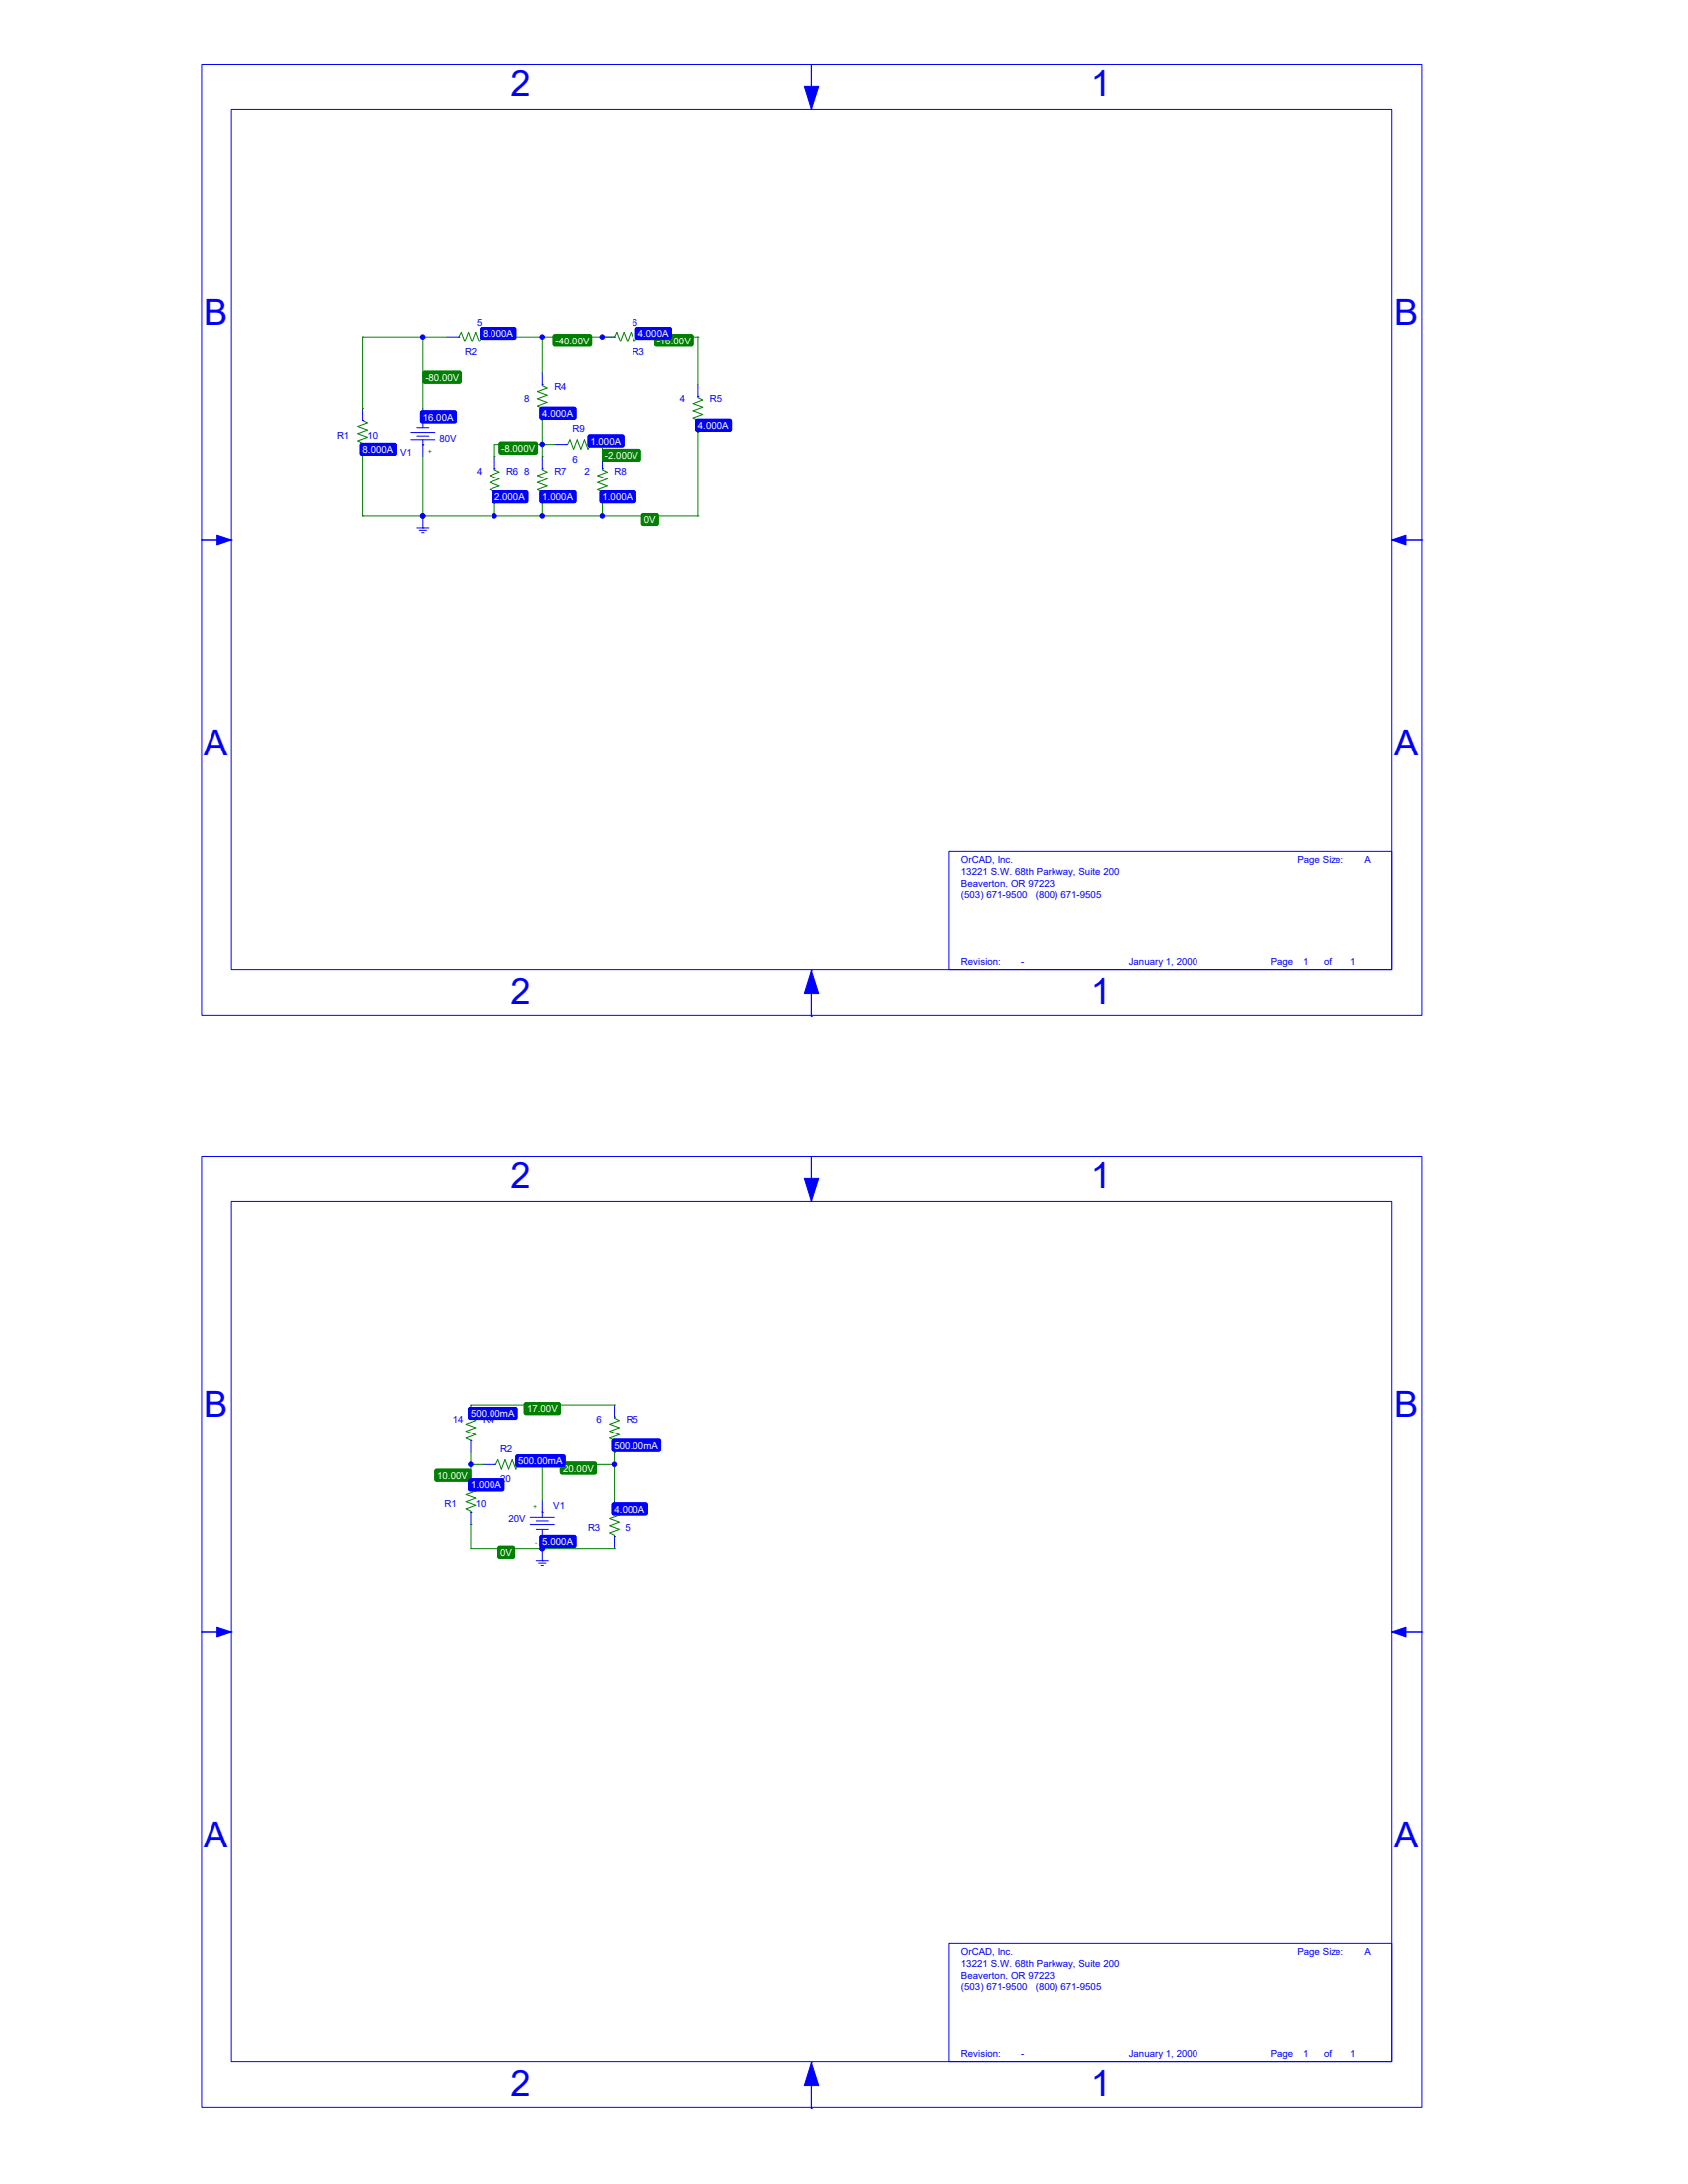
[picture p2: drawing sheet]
<svg xmlns="http://www.w3.org/2000/svg" width="216mm" height="279mm" viewBox="0 0 216 279" stroke-linecap="round" stroke-linejoin="round" font-family="sans-serif">
<g fill="none" stroke="#00f" stroke-width=".13">
<path d="M25.8 8.2h156.1v121.6h-156.1zM29.6 14h148.4v110h-148.4zM103.8 8.2h.1M103.8 8.2v5.8M103.8 14h.1M46.4 53.8h.1M46.4 56.8h.1M46.4 52.3v1.5M46.4 56.8v1.6M52.5 55.3h3.1M52.5 56.2h3.1M53.3 55.8h1.5"/>
<path d="M53.3 54.7h1.5M54.1 56.8h.1M54.1 53.8h.1M54.1 52.3v2.4M54.1 56.2v2.2M57.1 43.1h1.6M58.7 43.1h.1M61.7 43.1h.1M61.7 43.1h1.6M63.3 59.9h.1M63.3 58.4v1.5M69.4 52.3h.1"/>
<path d="M69.4 49.2h.1M69.4 59.9h.1M69.4 47.7v1.5M69.4 52.3v1.5M69.4 58.4v1.5M70.9 56.8h1.5M72.4 56.8h.1M75.5 56.8h.1M75.5 56.8h1.5M77 59.9h.1M77 43.1h1.6M77 58.4v1.5"/>
<path d="M78.6 43.1h.1M81.6 43.1h.1M81.6 43.1h1.5M89.3 53.8h.1M89.3 50.7h.1M89.3 49.2v1.5M89.3 53.8v1.5M25.8 69.1h.1M29.6 69.1h.1M29.6 69.1h-3.8M53.3 67.6h1.5M53.6 67.9h.9"/>
<path d="M53.9 68.2h.3M54.1 67.6h.1M54.1 66v1.6M63.3 63h.1M63.3 63v1.5M69.4 63h.1M69.4 63v1.5M77 63h.1M77 63v1.5M178 69.1h3.8M178 69.1h.1M181.8 69.1h.1"/>
<path d="M121.4 108.9h56.6v15.1h-56.6zM103.8 130h.1M103.8 124.2v5.8M103.8 124.2h.1M25.8 147.9h156.1v121.6h-156.1zM29.6 153.7h148.4v110h-148.4zM103.8 147.9h.1M103.8 147.9v5.8M103.8 153.7h.1M60.2 179.7v1.5M78.6 179.7v1.5M60.2 184.3h.1"/>
<path d="M60.2 181.2h.1M60.2 190.4h.1M60.2 193.5h.1M60.2 184.3v1.5M60.2 188.9v1.5M60.2 193.5v1.5M61.7 187.4h1.6M63.3 187.4h.1M66.3 187.4h.1M66.3 187.4h1.5M67.8 195h3.1M67.8 194.1h3.1"/>
<path d="M68.6 194.6h1.5M68.6 195.6h1.5M68.6 199.6h1.5M68.9 199.9h.9M69.4 193.5h.1M69.4 196.5h.1M69.4 199.6h.1M69.4 192v2.1M69.4 195.6v4M78.6 193.5h.1M78.6 196.5h.1M78.6 184.3h.1"/>
<path d="M78.6 181.2h.1M78.6 184.3v1.5M78.6 192v1.5M78.6 196.5v1.6M25.8 208.8h.1M29.6 208.8h.1M29.6 208.8h-3.8M69.2 200.2h.3M178 208.8h3.8M178 208.8h.1M181.8 208.8h.1M121.4 248.6h56.6v15.1h-56.6z"/>
<path d="M103.8 269.7h.1M103.8 263.9v5.8M103.8 263.9h.1"/>
</g>
<g fill="#00f" stroke="#00f" stroke-width=".13">
<path d="M102.9 11.1h1.8l-.9 2.9z"/>
<path d="M103.8 124.2l.9 2.9h-1.8z"/>
<path d="M27.8 68.5l1.8 .6-1.8 .6z"/>
<path d="M178 69.1l1.8-.6v1.2z"/>
<path d="M102.9 150.8h1.8l-.9 2.9z"/>
<path d="M103.8 263.9l.9 2.9h-1.8z"/>
<path d="M27.8 208.2l1.8 .6-1.8 .6z"/>
<path d="M178 208.8l1.8-.6v1.2z"/>
<path d="M46.2 56.8l.2-.1h4.1l.1 .1 .1 .1v1.1l-.1 .2h-.1h-4.1h-.2l-.1-.2z" fill-rule="evenodd"/>
<path d="M53.8 52.6h.2h4.1h.2l.1 .2v1.1l-.1 .1-.2 .1h-4.1l-.2-.1v-.1z" fill-rule="evenodd"/>
<path d="M61.5 41.9h.2h4.1h.1l.1 .2v1.1l-.1 .1-.1 .1h-4.1l-.2-.1-.1-.1z" fill-rule="evenodd"/>
<path d="M69.1 52.2l.2-.1h4.1l.2 .1 .1 .1v1.1l-.1 .2h-.2h-4.1h-.2v-.2z" fill-rule="evenodd"/>
<path d="M81.4 41.9h.1h4.2h.1l.1 .2v1.1l-.1 .1-.1 .1h-4.2l-.1-.1-.1-.1z" fill-rule="evenodd"/>
<path d="M89 53.7l.2-.1h4.1l.2 .1 .1 .2v1l-.1 .2-.2 .1h-4.1l-.2-.1v-.2z" fill-rule="evenodd"/>
<path d="M63 62.9l.2-.1h4.1l.2 .1v.1v1.1v.2h-.2h-4.1h-.2v-.2z" fill-rule="evenodd"/>
<path d="M69.1 62.9l.2-.1h4.1l.2 .1 .1 .1v1.1l-.1 .2h-.2h-4.1h-.2v-.2z" fill-rule="evenodd"/>
<path d="M76.8 62.9l.2-.1h4.1l.1 .1 .1 .1v1.1l-.1 .2h-.1h-4.1h-.2l-.1-.2z" fill-rule="evenodd"/>
<path d="M75.3 55.7l.1-.1h4.2l.1 .1 .1 .2v1l-.1 .2-.1 .1h-4.2l-.1-.1-.1-.2z" fill-rule="evenodd"/>
<path d="M46.2 56.8l.2-.1h4.1l.1 .1 .1 .1v1.1l-.1 .2h-.1h-4.1h-.2l-.1-.2z" fill-rule="evenodd"/>
<path d="M53.8 52.6h.2h4.1h.2l.1 .2v1.1l-.1 .1-.2 .1h-4.1l-.2-.1v-.1z" fill-rule="evenodd"/>
<path d="M61.5 41.9h.2h4.1h.1l.1 .2v1.1l-.1 .1-.1 .1h-4.1l-.2-.1-.1-.1z" fill-rule="evenodd"/>
<path d="M69.1 52.2l.2-.1h4.1l.2 .1 .1 .1v1.1l-.1 .2h-.2h-4.1h-.2v-.2z" fill-rule="evenodd"/>
<path d="M81.4 41.9h.1h4.2h.1l.1 .2v1.1l-.1 .1-.1 .1h-4.2l-.1-.1-.1-.1z" fill-rule="evenodd"/>
<path d="M89 53.7l.2-.1h4.1l.2 .1 .1 .2v1l-.1 .2-.2 .1h-4.1l-.2-.1v-.2z" fill-rule="evenodd"/>
<path d="M63 62.9l.2-.1h4.1l.2 .1v.1v1.1v.2h-.2h-4.1h-.2v-.2z" fill-rule="evenodd"/>
<path d="M69.1 62.9l.2-.1h4.1l.2 .1 .1 .1v1.1l-.1 .2h-.2h-4.1h-.2v-.2z" fill-rule="evenodd"/>
<path d="M76.8 62.9l.2-.1h4.1l.1 .1 .1 .1v1.1l-.1 .2h-.1h-4.1h-.2l-.1-.2z" fill-rule="evenodd"/>
<path d="M75.3 55.7l.1-.1h4.2l.1 .1 .1 .2v1l-.1 .2-.1 .1h-4.2l-.1-.1-.1-.2z" fill-rule="evenodd"/>
<path d="M78.3 192.3h.2h4.1h.2v.2v1.1v.1l-.2 .1h-4.1l-.2-.1v-.1z" fill-rule="evenodd"/>
<path d="M78.3 184.2h.2h5.8h.2v.2v1.1v.1l-.2 .1h-5.8l-.2-.1v-.1z" fill-rule="evenodd"/>
<path d="M60 180.1l.1-.1h5.8l.2 .1 .1 .2v1l-.1 .2-.2 .1h-5.8l-.1-.1-.1-.2z" fill-rule="evenodd"/>
<path d="M66.1 186.2l.1-.1h5.9l.1 .1 .1 .2v1l-.1 .2-.1 .1h-5.9l-.1-.1-.1-.2z" fill-rule="evenodd"/>
<path d="M69.1 196.5l.2-.1h4.1l.2 .1 .1 .1v1.1l-.1 .2h-.2h-4.1h-.2v-.2z" fill-rule="evenodd"/>
<path d="M60 189.3l.1-.1h4.2l.1 .1 .1 .1v1.1l-.1 .2h-.1h-4.2h-.1l-.1-.2z" fill-rule="evenodd"/>
<path d="M78.3 192.3h.2h4.1h.2v.2v1.1v.1l-.2 .1h-4.1l-.2-.1v-.1z" fill-rule="evenodd"/>
<path d="M78.3 184.2h.2h5.8h.2v.2v1.1v.1l-.2 .1h-5.8l-.2-.1v-.1z" fill-rule="evenodd"/>
<path d="M60 180.1l.1-.1h5.8l.2 .1 .1 .2v1l-.1 .2-.2 .1h-5.8l-.1-.1-.1-.2z" fill-rule="evenodd"/>
<path d="M66.1 186.2l.1-.1h5.9l.1 .1 .1 .2v1l-.1 .2-.1 .1h-5.9l-.1-.1-.1-.2z" fill-rule="evenodd"/>
<path d="M69.1 196.5l.2-.1h4.1l.2 .1 .1 .1v1.1l-.1 .2h-.2h-4.1h-.2v-.2z" fill-rule="evenodd"/>
<path d="M60 189.3l.1-.1h4.2l.1 .1 .1 .1v1.1l-.1 .2h-.1h-4.2h-.1l-.1-.2z" fill-rule="evenodd"/>
<circle cx="77" cy="43.1" r=".29"/>
<circle cx="69.4" cy="56.8" r=".29"/>
<circle cx="63.2" cy="66" r=".29"/>
<circle cx="69.4" cy="66" r=".29"/>
<circle cx="77" cy="66" r=".29"/>
<circle cx="69.4" cy="43.1" r=".29"/>
<circle cx="54.1" cy="43.1" r=".29"/>
<circle cx="54.1" cy="66" r=".29"/>
<circle cx="60.2" cy="187.3" r=".29"/>
<circle cx="78.5" cy="187.3" r=".29"/>
<circle cx="69.4" cy="187.3" r=".29"/>
<circle cx="69.4" cy="198.1" r=".29"/>
</g>
<g fill="none" stroke="#008000" stroke-width=".13">
<path d="M46.4 52.3h.1M46.4 43.1h.1M46.4 53.8l.6 .3-1.2 .5 1.2 .4-1.2 .5 1.2 .4-1.2 .5 .6 .3v.1M46.4 43.1v9.2M46.4 58.4v7.6M46.4 43.1h10.7M54.1 43.1h.1M54.1 43.1v9.2M54.1 58.4v7.6M58.7 43.1l.3-.6 .4 1.2 .5-1.2 .5 1.2 .4-1.2 .5 1.2 .3-.6h.1M63.3 58.4h.1M63.3 43.1h.1"/>
<path d="M63.3 43.1h15.3l.3-.6 .4 1.2 .5-1.2 .4 1.2 .5-1.2 .5 1.2 .3-.6h.1M63.3 59.9v.2l.6 .3-1.3 .4 1.3 .5-1.3 .4 1.3 .5-1.3 .5 .7 .3M69.4 56.8h.1M69.4 58.4h.1M69.4 43.1h.1M69.4 49.2v.2l.6 .3-1.2 .4 1.2 .5-1.2 .4 1.2 .5-1.2 .5 .6 .3M69.4 43.1v4.6M69.4 53.8v4.6M69.4 59.9v.2l.6 .3-1.2 .4 1.2 .5-1.2 .4 1.2 .5-1.2 .5 .6 .3M70.9 56.8h-7.6v1.6M72.4 56.8h.2l.3-.6 .5 1.3 .4-1.3 .5 1.3 .4-1.3 .5 1.3 .3-.7M77 58.4h.1"/>
<path d="M77 43.1h.1M77 59.9v.2l.6 .3-1.2 .4 1.2 .5-1.2 .4 1.2 .5-1.2 .5 .6 .3M77 56.8v1.6M83.1 43.1h.1M83.1 43.1h6.2M89.3 43.1h.1M89.3 55.3h.1M89.3 50.7v.2l.6 .3-1.2 .4 1.2 .5-1.2 .5 1.2 .4-1.2 .5 .6 .3M89.3 43.1v6.1M89.3 55.3v10.7M46.4 66h.1M46.4 66h42.9"/>
<path d="M54.1 66h.1M63.3 66h.1M63.3 64.5v1.5M69.4 66h.1M69.4 64.5v1.5M77 66h.1M77 64.5v1.5M89.3 66h.1M60.2 179.7h18.4M78.6 179.7h.1M60.2 195h.1M60.2 187.4h.1"/>
<path d="M60.2 181.2v.2l.6 .3-1.2 .5 1.2 .4-1.2 .5 1.2 .4-1.2 .5 .6 .3M60.2 185.8v3.1M60.2 190.4l.6 .3-1.2 .5 1.2 .5-1.2 .4 1.2 .5-1.2 .4 .6 .3v.2M60.2 195v3.1h18.4M60.2 187.4h1.5M61.7 187.4h.1M63.3 187.4h.1l.3-.6 .5 1.2 .4-1.2 .5 1.2 .5-1.2 .4 1.2 .3-.6M67.8 187.4h10.8M69.4 187.4h.1M69.4 198.1h.1M69.4 187.4v4.6M78.6 185.8h.1"/>
<path d="M78.6 187.4h.1M78.6 198.1h.1M78.6 193.5l.6 .3-1.3 .5 1.3 .4-1.3 .5 1.3 .4-1.3 .5 .7 .3v.1M78.6 181.2v.2l.6 .3-1.3 .5 1.3 .4-1.3 .5 1.3 .4-1.3 .5 .7 .3M78.6 185.8v6.2"/>
</g>
<g fill="#008000" stroke="#008000" stroke-width=".13">
<path d="M83.8 42.8h.2h4.4h.2l.1 .2v1.1l-.1 .1-.2 .1h-4.4l-.2-.1v-.1z" fill-rule="evenodd"/>
<path d="M77.1 57.5h.2h4.4h.2v.2v1.1v.1l-.2 .1h-4.4l-.2-.1-.1-.1z" fill-rule="evenodd"/>
<path d="M63.9 56.6l.2-.1h4.4l.2 .1 .1 .2v1l-.1 .2-.2 .1h-4.4l-.2-.1v-.2z" fill-rule="evenodd"/>
<path d="M70.8 42.8h.2h4.4h.2l.1 .2v1.1l-.1 .1-.2 .1h-4.4l-.2-.1v-.1z" fill-rule="evenodd"/>
<path d="M54.1 47.6l.2-.1h4.4l.2 .1 .1 .1v1.1l-.1 .2h-.2h-4.4h-.2v-.2z" fill-rule="evenodd"/>
<path d="M82.1 65.8l.2-.1 1.9 .1v.2v1.2l-.2 .1-1.9-.1v-.2z" fill-rule="evenodd"/>
<path d="M83.8 42.8h.2h4.4h.2l.1 .2v1.1l-.1 .1-.2 .1h-4.4l-.2-.1v-.1z" fill-rule="evenodd"/>
<path d="M77.1 57.5h.2h4.4h.2v.2v1.1v.1l-.2 .1h-4.4l-.2-.1-.1-.1z" fill-rule="evenodd"/>
<path d="M63.9 56.6l.2-.1h4.4l.2 .1 .1 .2v1l-.1 .2-.2 .1h-4.4l-.2-.1v-.2z" fill-rule="evenodd"/>
<path d="M70.8 42.8h.2h4.4h.2l.1 .2v1.1l-.1 .1-.2 .1h-4.4l-.2-.1v-.1z" fill-rule="evenodd"/>
<path d="M54.1 47.6l.2-.1h4.4l.2 .1 .1 .1v1.1l-.1 .2h-.2h-4.4h-.2v-.2z" fill-rule="evenodd"/>
<path d="M82.1 65.8l.2-.1 1.9 .1v.2v1.2l-.2 .1-1.9-.1v-.2z" fill-rule="evenodd"/>
<path d="M67.1 179.5l.2-.1h4.1l.2 .1 .1 .1v1.1l-.1 .2h-.2h-4.1h-.2v-.2z" fill-rule="evenodd"/>
<path d="M71.7 187.1h.2h4.1h.2l.1 .2v1.1l-.1 .1-.2 .1h-4.1l-.2-.1v-.1z" fill-rule="evenodd"/>
<path d="M63.8 197.8h1.8h.2l.1 .2-.1 1.2-1.9 .1-.1-.1-.1-.1z" fill-rule="evenodd"/>
<path d="M55.7 188h.1h4.2h.1l.1 .2v1.1l-.1 .1-.1 .1h-4.2l-.1-.1-.1-.1z" fill-rule="evenodd"/>
<path d="M67.1 179.5l.2-.1h4.1l.2 .1 .1 .1v1.1l-.1 .2h-.2h-4.1h-.2v-.2z" fill-rule="evenodd"/>
<path d="M71.7 187.1h.2h4.1h.2l.1 .2v1.1l-.1 .1-.2 .1h-4.1l-.2-.1v-.1z" fill-rule="evenodd"/>
<path d="M63.8 197.8h1.8h.2l.1 .2-.1 1.2-1.9 .1-.1-.1-.1-.1z" fill-rule="evenodd"/>
<path d="M55.7 188h.1h4.2h.1l.1 .2v1.1l-.1 .1-.1 .1h-4.2l-.1-.1-.1-.1z" fill-rule="evenodd"/>
</g>
<g font-size="4.6" fill="#00f">
<text x="65.4" y="12.4">2</text>
<text x="139.6" y="12.4">1</text>
<text x="26.1" y="41.6">B</text>
<text x="178.3" y="41.6">B</text>
<text x="26.1" y="96.6">A</text>
<text x="178.3" y="96.6">A</text>
<text x="65.4" y="128.4">2</text>
<text x="139.6" y="128.4">1</text>
<text x="65.4" y="152.1">2</text>
<text x="139.6" y="152.1">1</text>
<text x="26.1" y="181.3">B</text>
<text x="178.3" y="181.3">B</text>
<text x="26.1" y="236.3">A</text>
<text x="178.3" y="236.3">A</text>
<text x="65.4" y="268.1">2</text>
<text x="139.6" y="268.1">1</text>
</g>
<g font-size="1.2" fill="#00f">
<text x="61" y="41.7">5</text>
<text x="80.9" y="41.7">6</text>
<text x="59.4" y="45.5">R2</text>
<text x="80.9" y="45.5">R3</text>
<text x="67.1" y="51.5">8</text>
<text x="70.9" y="50">R4</text>
<text x="87" y="51.5">4</text>
<text x="90.8" y="51.5">R5</text>
<text x="43.1" y="56.1">R1</text>
<text x="47" y="56.1">10</text>
<text x="56.2" y="56.5">80V</text>
<text x="73.2" y="59.1">6</text>
<text x="73.2" y="55.3">R9</text>
<text x="61" y="60.7">4</text>
<text x="64.8" y="60.7">R6</text>
<text x="67.1" y="60.7">8</text>
<text x="70.9" y="60.7">R7</text>
<text x="74.7" y="60.7">2</text>
<text x="78.6" y="60.7">R8</text>
<text x="122.9" y="110.4">OrCAD, Inc.</text>
<text x="122.9" y="111.9">13221 S.W. 68th Parkway, Suite 200</text>
<text x="122.9" y="113.5">Beaverton, OR 97223</text>
<text x="165.9" y="110.4">Page Size:</text>
<text x="174.5" y="110.4">A</text>
<text x="122.9" y="115">(503) 671-9500</text>
<text x="132.5" y="115">(800) 671-9505</text>
<text x="122.9" y="123.4">Revision:</text>
<text x="130.6" y="123.4">-</text>
<text x="144.4" y="123.4">January 1, 2000</text>
<text x="162.5" y="123.4">Page</text>
<text x="166.6" y="123.4">1</text>
<text x="169.3" y="123.4">of</text>
<text x="172.7" y="123.4">1</text>
<text x="57.9" y="182">14</text>
<text x="61.7" y="182">R4</text>
<text x="64" y="185.8">R2</text>
<text x="76.3" y="182">6</text>
<text x="80.1" y="182">R5</text>
<text x="64" y="189.7">20</text>
<text x="56.8" y="192.7">R1</text>
<text x="60.8" y="192.7">10</text>
<text x="65.1" y="194.7">20V</text>
<text x="70.8" y="193">V1</text>
<text x="75.2" y="195.8">R3</text>
<text x="79.9" y="195.8">5</text>
<text x="122.9" y="250.1">OrCAD, Inc.</text>
<text x="122.9" y="251.6">13221 S.W. 68th Parkway, Suite 200</text>
<text x="165.9" y="250.1">Page Size:</text>
<text x="174.5" y="250.1">A</text>
<text x="122.9" y="253.2">Beaverton, OR 97223</text>
<text x="122.9" y="254.7">(503) 671-9500</text>
<text x="132.5" y="254.7">(800) 671-9505</text>
<text x="122.9" y="263.1">Revision:</text>
<text x="130.6" y="263.1">-</text>
<text x="144.4" y="263.1">January 1, 2000</text>
<text x="162.5" y="263.1">Page</text>
<text x="166.6" y="263.1">1</text>
<text x="169.3" y="263.1">of</text>
<text x="172.7" y="263.1">1</text>
</g>
<g font-size="1.2" fill="#fff">
<text x="61.7" y="43.1">8.000A</text>
<text x="71.1" y="44">-40.00V</text>
<text x="81.6" y="43.1">4.000A</text>
<text x="84" y="44">-16.00V</text>
<text x="54.1" y="53.8">16.00A</text>
<text x="54.4" y="48.8">-80.00V</text>
<text x="69.4" y="53.4">4.000A</text>
<text x="46.4" y="57.9">8.000A V1</text>
<text x="46.4" y="57.9">8.000A</text>
<text x="64.1" y="57.8">-8.000V</text>
<text x="75.5" y="56.8">1.000A</text>
<text x="77.3" y="58.7">-2.000V</text>
<text x="89.3" y="54.9">4.000A</text>
<text x="63.2" y="64.1">2.000A</text>
<text x="69.4" y="64.1">1.000A</text>
<text x="77" y="64.1">1.000A</text>
<text x="82.4" y="67">0V</text>
<text x="60.2" y="181.3">500.00mA</text>
<text x="67.4" y="180.7">17.00V</text>
<text x="78.6" y="185.4">500.00mA</text>
<text x="55.9" y="189.2">10.00V</text>
<text x="60.2" y="190.4">1.000A</text>
<text x="66.3" y="187.4">500.00mA</text>
<text x="72" y="188.3">20.00V</text>
<text x="69.4" y="197.6">5.000A</text>
<text x="78.6" y="193.5">4.000A</text>
<text x="64" y="199">0V</text>
</g>
<g font-size=".9" fill="#008000">
<text x="54.7" y="53.4">-</text>
<text x="54.7" y="58">+</text>
<text x="68.2" y="193">+</text>
<text x="68.5" y="197.6">-</text>
</g>
</svg>
